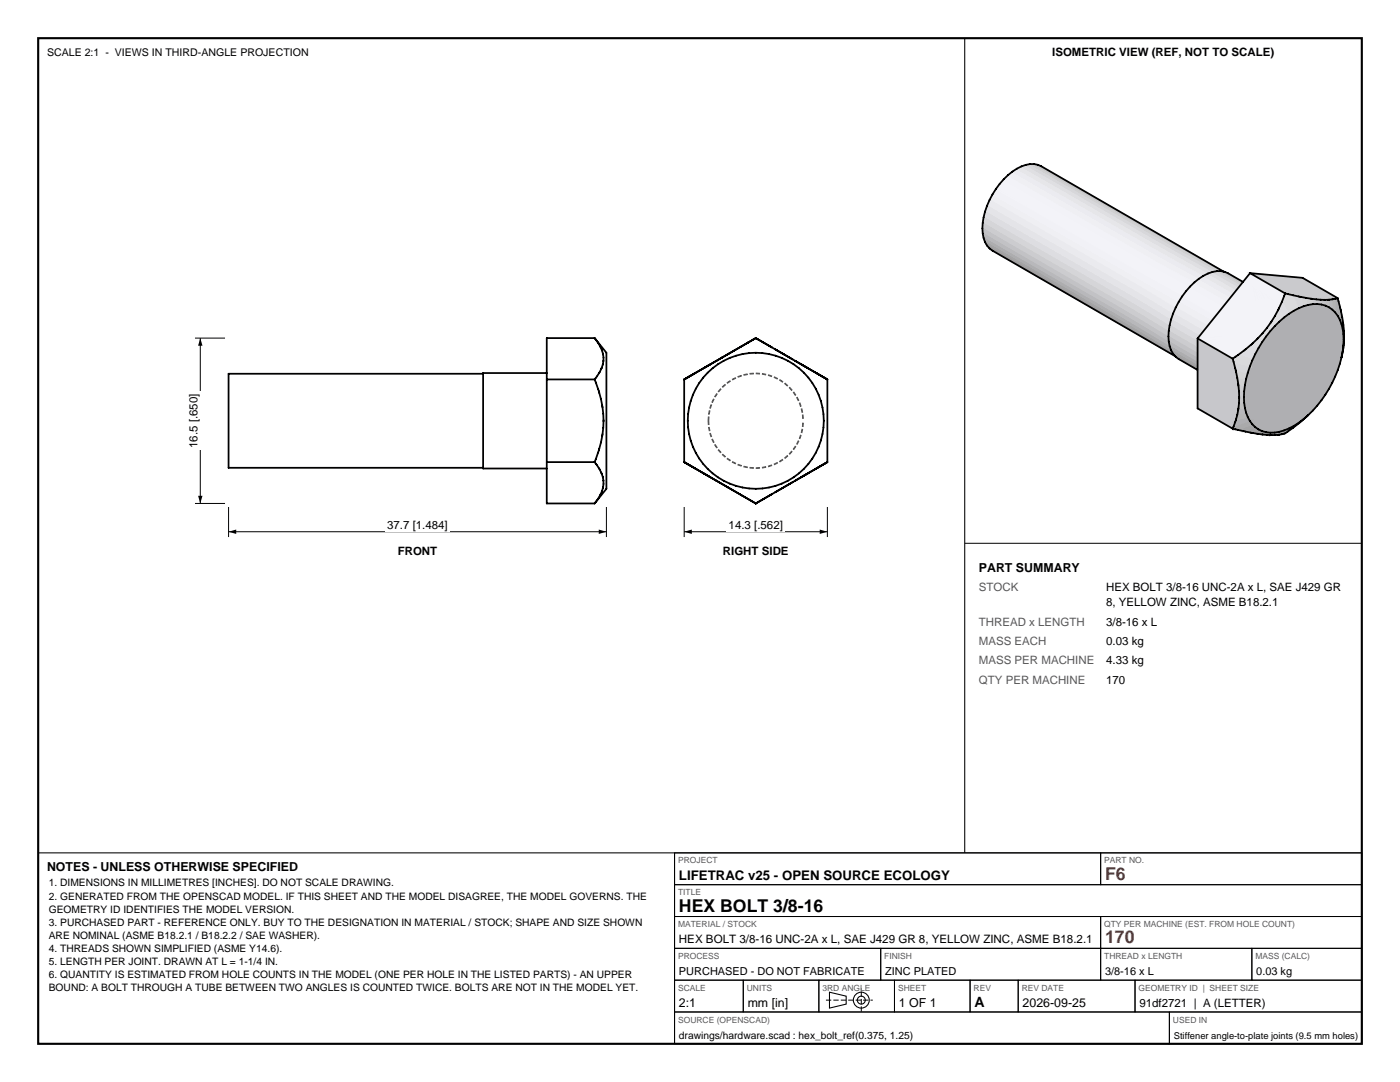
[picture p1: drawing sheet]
<svg xmlns="http://www.w3.org/2000/svg" width="279mm" height="216mm" viewBox="0 0 279 216" stroke-linecap="round" stroke-linejoin="round" font-family="sans-serif">
<path d="M7.6 7.6h264.2v200.7h-264.2z" fill="none" stroke="#000" stroke-width=".42"/>
<g fill="none" stroke="#000" stroke-width=".21">
<path d="M192.5 7.6v162.6M7.6 170.2h264.2M134.6 170.2v38.1M165.5 198l3.4 .8v1.6l-3.4 .8z"/>
<circle cx="171.9" cy="199.6" r="1.59"/>
<circle cx="171.9" cy="199.6" r=".79"/>
</g>
<g fill="none" stroke="#000" stroke-width=".2">
<path d="M45.6 101.2v6M45.6 106.1h75.4M121 101.2v6M134.6 170.2h85.1v6.3h-85.1zM134.6 176.5h137.2v6.4h-137.2zM219.7 170.2h52.1v6.3h-52.1zM134.6 182.9h85.1v6.3h-85.1zM134.6 189.2h41.2v6.4h-41.2zM134.6 195.6h13.7v6.3h-13.7zM148.3 195.6h15.1v6.3h-15.1zM163.4 195.6h15.1v6.3h-15.1zM175.8 189.2h43.9v6.4h-43.9z"/>
<path d="M178.5 195.6h15.1v6.3h-15.1zM193.6 195.6h9.6v6.3h-9.6zM203.2 195.6h23.3v6.3h-23.3zM219.7 182.9h52.1v6.3h-52.1zM219.7 189.2h30.1v6.4h-30.1zM226.5 195.6h45.3v6.3h-45.3zM249.8 189.2h22v6.4h-22zM134.6 201.9h98.8v6.4h-98.8zM233.4 201.9h38.4v6.4h-38.4z"/>
</g>
<path d="M164.8 199.6h9.4M171.9 201.9v-4.6" fill="none" stroke="#000" stroke-width=".2" stroke-dasharray="1.1 .4" stroke-linecap="butt"/>
<g fill="none" stroke="#000" stroke-width=".35">
<path d="M96.4 74.6h-50.8v18.7h50.8M109.1 74.4h-12.7v19.1h12.7M109.1 75.7h9.6M118.7 75.7a19.9 19.9 0 0 1 0 16.5M118.7 67.5h-9.6v33h9.6M118.7 67.5a5.6 5.6 0 0 1 1.3 6l-1.3 2.2M118.7 67.5l2.3 2.9v27.1l-2.3 3M137.6 75.1l-.5 .3M140.2 73.6l-1.2 .7M141.8 72.7l-1.4 .8M144.2 71.3l-1.3 .8M147.9 69.2l-11.4 6.5v16.5l14.3 8.3"/>
<path d="M150.8 67.5l-1.5 .9M150.8 67.5l-3.2 1.8M150.8 67.5l14.3 8.2v16.5l-3.8 2.2M109.1 92.2h9.6M118.7 92.2a5.6 5.6 0 0 1 1.1 6.6l-1.1 1.7M152.4 99.6l-1.6 .9M153.8 98.8l-3 1.7M156.2 97.4l-2.7 1.5M156.5 97.2l-1.8 1M159.9 95.2l-1.1 .7M161.4 94.4l-5 2.8M163 93.5l-1.5 .8"/>
<path d="M164.6 92.5l-.5 .3"/>
<circle cx="150.8" cy="84" r="13.6"/>
</g>
<g fill="none" stroke="#595959" stroke-width=".2" stroke-dasharray=".8 .5" stroke-linecap="butt">
<path d="M136.5 75.7l2.5-1.4M136.5 75.7l3.8-2.2M136.5 75.7l1.1-.6M136.5 75.7l5.3-3M138.7 74.5l1.7-1M141.6 72.8l1.4-.8M142.6 79.2l.7-1M142.7 79.3l.7-1.1M142.9 72.1l.1-.1M143.3 78.2l.8-1M143.4 78.2l.8-.9M144.1 77.2l.9-.8"/>
<path d="M144.2 71.3l6.6-3.8M144.2 77.3l.9-.8M145 76.4l1.1-.7M145.1 76.5l1-.7M146.1 75.7l1.1-.5M146.1 75.8l1.1-.5M147.2 75.2l1.2-.4M147.2 75.3l1.2-.4M147.4 69.4l3.4-1.9M148.4 74.8l1.2-.3M148.4 74.9l1.2-.2M149.4 68.3l1.4-.8"/>
<path d="M149.6 74.5l1.2-.1M149.6 74.7l1.2-.1M150.8 74.6l1.3 .1M150.8 74.4l1.3 .1M150.8 67.5l3.9 2.2M150.9 67.5l1.4 .8M152.1 74.7l1.2 .2M152.1 74.5l1.2 .3M153.3 74.9l1.1 .4M153.3 74.8l1.2 .4M154.4 75.3l1.1 .5M154.5 75.2l1.1 .5"/>
<path d="M155.5 75.8l1 .7M155.6 75.7l1 .7M156.3 70.6l.1 .1M156.5 76.5l1 .8M156.6 76.4l1 .8M157.5 77.3l.8 .9M157.6 77.2l.8 1M158.2 71.7l1.8 1.1M158.3 78.2l.7 1.1M158.4 78.2l.7 1M158.7 72l.1 .1M159 79.3l.5 1.1"/>
<path d="M159.1 79.2l.5 1.1M159.9 72.7l5.2 3M161.2 73.5l1.8 1M161.4 73.5l3.7 2.2M162.6 74.3l2.5 1.4M164.1 75.1l1 .6M136.5 92.2l2.5 1.4M136.5 92.2l1.1 .6M136.5 92.2l5.3 3M136.5 92.2l3.8 2.2M138.7 93.5l1.7 1M141.3 84l.1 1.2"/>
<path d="M141.3 84l.1-1.3M141.4 85.2l.2 1.2M141.4 82.7l.2-1.2M141.4 84l.1 1.2M141.4 84l.1-1.3M141.5 85.2l.3 1.2M141.5 82.7l.3-1.2M141.6 86.4l.4 1.2M141.6 81.5l.4-1.2M141.6 95.2l1.4 .7M141.8 86.4l.4 1.2M141.8 81.5l.4-1.1"/>
<path d="M142 87.6l.6 1.1M142 80.3l.6-1.1M142.2 87.6l.5 1.1M142.2 80.4l.5-1.1M142.6 88.7l.7 1.1M142.7 88.7l.7 1M142.9 95.9h.1M143.3 89.8l.8 .9M143.4 89.7l.8 .9M144.1 90.7l.9 .8M144.2 96.6l6.6 3.9M144.2 90.6l.9 .8"/>
<path d="M145 91.5l1.1 .7M145.1 91.4l1 .7M146.1 92.2l1.1 .6M146.1 92.1l1.1 .5M147.2 92.8l1.2 .4M147.2 92.6l1.2 .4M147.4 98.5l3.4 2M148.4 93.2l1.2 .2M148.4 93l1.2 .3M149.4 99.6l1.4 .8M149.6 93.4l1.2 .1M149.6 93.3h1.2"/>
<path d="M150.8 93.5l1.3-.1M150.8 93.3h1.3M152.1 93.3l1.2-.3M152.1 93.4l1.2-.2M153.3 93l1.1-.4M153.3 93.2l1.2-.4M154.4 92.6l1.1-.5M154.5 92.8l1.1-.6M155.5 92.1l1-.7M155.6 92.2l1-.7M156.3 97.3l.1-.1M156.5 91.4l1-.8"/>
<path d="M156.6 91.5l1-.8M157.5 90.6l.8-.9M157.6 90.7l.8-.9M158.2 96.2l1.8-1M158.3 89.7l.7-1M158.4 89.8l.7-1.1M158.7 95.9h.1M159 88.7l.5-1.1M159.1 88.7l.5-1.1M159.5 87.6l.4-1.2M159.5 80.4l.4 1.1M159.6 87.6l.4-1.2"/>
<path d="M159.6 80.3l.4 1.2M159.9 95.2l5.2-3M159.9 86.4l.2-1.2M159.9 81.5l.2 1.2M160 86.4l.3-1.2M160 81.5l.3 1.2M160.1 85.2l.1-1.2M160.1 82.7l.1 1.3M160.3 85.2l.1-1.2M160.3 82.7l.1 1.3M161.2 94.5l1.8-1M161.4 94.4l3.7-2.2"/>
<path d="M162.6 93.6l2.5-1.4M164.1 92.8l1-.6M150.8 100.5l3.9-2.3M150.9 100.4l1.4-.8"/>
</g>
<path d="M45.6 106.1l1.5-.4v.8zM119.5 105.7l1.5 .4-1.5 .4z" fill="#000"/>
<path d="M76.8 103.3h13v2.8h-13z" fill-rule="evenodd" fill="#fff"/>
<path d="M38.9 67.5h6M40 67.5v33M38.9 100.5h6" fill="none" stroke="#000" stroke-width=".2"/>
<path d="M40 67.5l.4 1.5h-.9zM39.5 98.9h.9l-.4 1.6z" fill="#000"/>
<path d="M37.1 78.1h2.9v11.7h-2.9z" fill-rule="evenodd" fill="#fff"/>
<path d="M136.5 101.2v6M136.5 106.1h28.6M165.1 101.2v6" fill="none" stroke="#000" stroke-width=".2"/>
<path d="M136.5 106.1l1.6-.4v.8zM163.6 105.7l1.5 .4-1.5 .4z" fill="#000"/>
<path d="M145 103.3h11.7v2.8h-11.7z" fill-rule="evenodd" fill="#fff"/>
<g fill="#9e9ea1" stroke="#9e9ea1" stroke-width=".2">
<path d="M197.5 49.6l37.8 21.9z"/>
<path d="M197 49l37.7 22.1-37.2-21.5z"/>
<path d="M197 49l37.2 21.5 .5 .6z"/>
<path d="M234.6 71.2l9.9 5.8z"/>
<path d="M268.1 69.7l-.4 1.6z"/>
<path d="M259.7 84.1l1-.9z"/>
<path d="M234.1 70.6l9.8 6-9.3-5.4z"/>
<path d="M259.5 84.3l.6-.7z"/>
<path d="M259.2 84.5l.9-.9z"/>
<path d="M258.1 85.3l1.1-.9z"/>
<path d="M260.1 83.6l1-.8z"/>
<path d="M268.1 69.5l-.1 .6z"/>
<path d="M268.1 69.4l-.1 .7z"/>
<path d="M256.5 86.5l1.7-1.5z"/>
<path d="M257 86.1l1.2-1.1-.1 .3z"/>
<path d="M256.3 86.5l1.9-1.5z"/>
<path d="M259.2 84.4l.9-.8-.9 .9z"/>
<path d="M268.2 68.4l-.1 1z"/>
<path d="M268.1 68.9l-.1 1.2z"/>
<path d="M258.2 85l1-.6-1.1 .9z"/>
<path d="M255.8 86.6l2.4-1.6-1.9 1.5z"/>
<path d="M268.2 67.3l-.1 1.6z"/>
<path d="M268.3 67.2l-.2 .6z"/>
<path d="M268.2 67.1l-.1 .7z"/>
<path d="M255.3 86.7l1.9-1.2-1.4 1.1z"/>
<path d="M255.8 86.6l1.4-1.1 1-.5z"/>
<path d="M268.1 66.7l.1 .4-.1 .7z"/>
<path d="M268.2 66v1.1l-.1-.4z"/>
<path d="M234.1 70.6l9.3 5.4 .5 .6z"/>
<path d="M268.1 64.9l.1 1.1-.1 .7z"/>
<path d="M255.2 86.8l1.1-.9z"/>
<path d="M255.3 86.7l1-.8 .9-.4z"/>
<path d="M255 86.8l1.3-.9z"/>
<path d="M268.1 64.7l-.1 .9z"/>
<path d="M268.1 64.9v1.8l-.1-1.1z"/>
<path d="M268.1 64.5l-.1 1.1z"/>
<path d="M254.4 86.8l1.9-.9-1.3 .9z"/>
<path d="M267.9 63.3l.2 1.2-.4 .2z"/>
<path d="M267.7 64.7l.4-.2-.1 1.1z"/>
<path d="M254.4 86.8l.9-.6 1-.3z"/>
<path d="M253.8 86.8l1.5-.6-.9 .6z"/>
<path d="M253.8 86.8l.6-.5 .9-.1z"/>
<path d="M253.7 86.8l.7-.5z"/>
<path d="M253.6 86.8l.8-.5z"/>
<path d="M253.5 86.3h.9l-.8 .5z"/>
<path d="M252.8 86.8l.7-.5 .1 .5z"/>
<path d="M252 86.7l1.5-.4-.7 .5z"/>
<path d="M252 86.7l.7-.5 .8 .1z"/>
<path d="M251.9 86.7l.8-.5z"/>
<path d="M251.1 86.6l1.6-.4-.8 .5z"/>
<path d="M251.1 86.6l.8-.6 .8 .2z"/>
<path d="M250.9 86.6l1-.6z"/>
<path d="M251.2 85.7l.7 .3-1 .6z"/>
<path d="M250 86.4l1.2-.7-.3 .9z"/>
<path d="M249.8 86.4l1.4-.7-1.2 .7z"/>
</g>
<g fill="#bbbbbf" stroke="#bbbbbf" stroke-width=".2">
<path d="M207.1 32.9l37.9 21.8z"/>
<path d="M244.4 54.2l10 5.7z"/>
</g>
<g fill="#c5c5c9" stroke="#c5c5c9" stroke-width=".2">
<path d="M206.4 32.7l.7 .2 37.3 21.5z"/>
<path d="M206.4 32.7l38 21.7-.8-.2z"/>
<path d="M243.7 54.1l.7 .1 9.3 5.4z"/>
<path d="M243.7 54.1l10 5.5-.7-.1z"/>
</g>
<g fill="#a2a2a6" stroke="#a2a2a6" stroke-width=".2">
<path d="M196.6 48.3l37.6 22.2-37.2-21.5z"/>
<path d="M196.6 48.3l37.2 21.5 .4 .7z"/>
<path d="M233.7 69.9l9.7 6.1-9.3-5.4z"/>
<path d="M233.7 69.9l9.3 5.4 .4 .7z"/>
<path d="M267.6 62.2l.3 1.1-.5 .5z"/>
<path d="M267.4 63.8l.5-.5-.2 1.4z"/>
<path d="M267.6 61.8v.4l-.2 1.6z"/>
</g>
<g fill="#cfcfd3" stroke="#cfcfd3" stroke-width=".2">
<path d="M205.6 32.7h.8l37.2 21.5z"/>
<path d="M205.6 32.7l38 21.5h-.8z"/>
<path d="M242.8 54.1h.9l9.3 5.4z"/>
<path d="M242.8 54.1l10.2 5.4h-.9z"/>
</g>
<g fill="#d7d7dc" stroke="#d7d7dc" stroke-width=".2">
<path d="M204.7 32.9l.9-.2 37.2 21.5z"/>
<path d="M204.7 32.9l38.1 21.3-.9 .2z"/>
<path d="M242 54.3l.8-.2 9.3 5.4z"/>
<path d="M242 54.3l10.1 5.2-.8 .1z"/>
</g>
<g fill="#adadb1" stroke="#adadb1" stroke-width=".2">
<path d="M196.3 47.5l37.5 22.3-37.2-21.5z"/>
<path d="M196.3 47.5l37.2 21.5 .3 .8z"/>
<path d="M233.4 69.1l9.6 6.2-9.3-5.4z"/>
<path d="M233.4 69.1l9.3 5.3 .3 .9z"/>
</g>
<g fill="#b8b8bc" stroke="#b8b8bc" stroke-width=".2">
<path d="M196.1 46.6l37.4 22.4-37.2-21.5z"/>
<path d="M196.1 46.6l37.2 21.5 .2 .9z"/>
<path d="M233.2 68.1l9.5 6.3-9.3-5.3z"/>
<path d="M233.2 68.1l9.4 5.4 .1 .9z"/>
</g>
<g fill="#dfdfe3" stroke="#dfdfe3" stroke-width=".2">
<path d="M203.8 33.2l.9-.3 37.2 21.5z"/>
<path d="M203.8 33.2l38.1 21.2-.8 .3z"/>
<path d="M241.1 54.6l.9-.3 9.3 5.3z"/>
<path d="M241.1 54.6l10.2 5-.9 .3z"/>
<path d="M250.9 67.6l1 .7-.7 1.1z"/>
<path d="M250 68.5l.9-.9 .3 1.8z"/>
<path d="M249.8 68.7l.2-.2 1.2 .9z"/>
</g>
<g fill="#c2c2c6" stroke="#c2c2c6" stroke-width=".2">
<path d="M196.1 45.6l37.2 22.5-37.2-21.5z"/>
<path d="M196.1 45.6l37.2 21.5v1z"/>
<path d="M233.2 67.1l9.4 6.4-9.4-5.4z"/>
<path d="M233.2 67.1l9.3 5.4 .1 1z"/>
</g>
<g fill="#e6e6ea" stroke="#e6e6ea" stroke-width=".2">
<path d="M202.9 33.7l.9-.5 37.3 21.5z"/>
<path d="M202.9 33.7l38.2 21-.9 .5z"/>
<path d="M240.2 55l.9-.4 9.3 5.3z"/>
<path d="M240.2 55l10.2 4.9-.9 .5z"/>
</g>
<g fill="#ebebf0" stroke="#ebebf0" stroke-width=".2">
<path d="M202 34.2l.9-.5 37.3 21.5z"/>
<path d="M202 34.2l38.2 21-.9 .5z"/>
<path d="M239.3 55.6l.9-.6 9.3 5.4z"/>
<path d="M239.3 55.6l10.2 4.8-.9 .6z"/>
</g>
<g fill="#ccccd0" stroke="#ccccd0" stroke-width=".2">
<path d="M196.1 44.5l37.2 22.6-37.2-21.5z"/>
<path d="M196.1 44.5l37.2 21.5v1.1z"/>
<path d="M233.2 66l9.3 6.5-9.3-5.4z"/>
<path d="M233.2 66l9.4 5.4-.1 1.1z"/>
</g>
<g fill="#efeff4" stroke="#efeff4" stroke-width=".2">
<path d="M201.2 35l.8-.8 37.3 21.5z"/>
<path d="M201.2 35l38.1 20.7-.9 .7z"/>
<path d="M238.4 56.3l.9-.7 9.3 5.4z"/>
<path d="M238.4 56.3l10.2 4.7-.9 .7z"/>
</g>
<g fill="#d5d5d9" stroke="#d5d5d9" stroke-width=".2">
<path d="M196.3 43.4l37 22.6-37.2-21.5z"/>
<path d="M196.3 43.4l37.2 21.5-.2 1.1z"/>
<path d="M233.4 64.9l9.2 6.5-9.4-5.4z"/>
<path d="M233.4 64.9l9.3 5.4-.1 1.1z"/>
</g>
<g fill="#dddde2" stroke="#dddde2" stroke-width=".2">
<path d="M196.6 42.2l36.9 22.7-37.2-21.5z"/>
<path d="M196.6 42.2l37.2 21.5-.3 1.2z"/>
<path d="M233.7 63.7l9 6.6-9.3-5.4z"/>
<path d="M233.7 63.7l9.3 5.4-.3 1.2z"/>
<path d="M249.6 68.8l1.6 .6-.7 1.3z"/>
<path d="M249.6 68.8l.2-.1 1.4 .7z"/>
<path d="M248.6 69.7l1-.9 .9 1.9z"/>
</g>
<g fill="#f2f2f7" stroke="#f2f2f7" stroke-width=".2">
<path d="M200.3 35.8l.9-.8 37.2 21.4z"/>
<path d="M200.3 35.8l38.1 20.6-.9 .9z"/>
<path d="M237.5 57.2l.9-.9 9.3 5.4z"/>
<path d="M237.5 57.2l10.2 4.5-.9 .9z"/>
</g>
<g fill="#f3f3f8" stroke="#f3f3f8" stroke-width=".2">
<path d="M200.3 35.8l37.2 21.5-38-20.6z"/>
<path d="M199.5 36.7l37.2 21.5-38-20.5z"/>
<path d="M199.5 36.7l38 20.6-.8 .9z"/>
<path d="M198.7 37.7l38 20.5-.7 1z"/>
<path d="M237.5 57.2l9.3 5.4-10.1-4.5z"/>
<path d="M236.7 58.1l9.3 5.4-10.1-4.3z"/>
<path d="M236.7 58.1l10.1 4.5-.8 .9z"/>
<path d="M235.9 59.2l10.1 4.3-.8 1z"/>
<path d="M249.5 54.5l7 4-.2 .6z"/>
<path d="M249.5 54.5l2.5 11.9-13 1.1z"/>
<path d="M249.5 54.5l6.8 4.6-.5 1.1z"/>
<path d="M249.5 54.5l6.3 5.7-.5 1.2z"/>
<path d="M249.5 54.5l5.8 6.9-.3 .6z"/>
<path d="M249.5 54.5l5.5 7.5-.6 1.1z"/>
<path d="M249.5 54.5l4.9 8.6-.6 1z"/>
<path d="M249.5 54.5l4.3 9.6-.2 .3z"/>
<path d="M249.5 54.5l4.1 9.9-.8 1z"/>
<path d="M249.5 54.5l3.3 10.9-.8 1z"/>
<path d="M239 67.5l13-1.1-.9 1.1z"/>
<path d="M255.3 61.4l-.3 .6z"/>
<path d="M239 67.5h12.1l-.2 .1z"/>
<path d="M239 67.5l11.9 .1-.9 .9z"/>
<path d="M239 67.5l11 1-.4 .3z"/>
<path d="M239 67.5l10.6 1.3-1 .9z"/>
<path d="M239 67.5l9.6 2.2-.4 .3z"/>
<path d="M239 67.5l9.2 2.5-1.1 .8z"/>
<path d="M239 67.5l7.6 3.7-.6 .4z"/>
<path d="M239 67.5l8.1 3.3-.5 .4z"/>
<path d="M253.8 64.1l-.2 .3z"/>
<path d="M252 66.4l-.9 1.1z"/>
<path d="M249.6 68.8l.4-.3z"/>
</g>
<g fill="#e4e4e9" stroke="#e4e4e9" stroke-width=".2">
<path d="M197 41.1l36.8 22.6-37.2-21.5z"/>
<path d="M197 41.1l37.2 21.5-.4 1.1z"/>
<path d="M234.1 62.6l8.9 6.5-9.3-5.4z"/>
<path d="M234.1 62.6l9.3 5.3-.4 1.2z"/>
</g>
<g fill="#eaeaee" stroke="#eaeaee" stroke-width=".2">
<path d="M197.5 39.9l36.7 22.7-37.2-21.5z"/>
<path d="M197.5 39.9l37.2 21.5-.5 1.2z"/>
<path d="M234.6 61.4l8.8 6.5-9.3-5.3z"/>
<path d="M234.6 61.4l9.3 5.4-.5 1.1z"/>
</g>
<g fill="#f1f1f6" stroke="#f1f1f6" stroke-width=".2">
<path d="M198.7 37.7l37.3 21.5-37.9-20.4z"/>
<path d="M198.1 38.8l37.9 20.4-.7 1.1z"/>
<path d="M235.9 59.2l9.3 5.3-10-4.3z"/>
<path d="M235.2 60.2l10 4.3-.7 1.1z"/>
</g>
<g fill="#eeeef3" stroke="#eeeef3" stroke-width=".2">
<path d="M198.1 38.8l36.6 22.6-37.2-21.5z"/>
<path d="M198.1 38.8l37.2 21.5-.6 1.1z"/>
<path d="M235.2 60.2l8.7 6.6-9.3-5.4z"/>
<path d="M235.2 60.2l9.3 5.4-.6 1.2z"/>
</g>
<g fill="#afafb2" stroke="#afafb2" stroke-width=".2">
<path d="M255.3 86.2l6.7-4.3-.9 .9z"/>
<path d="M256.3 85.9l4.8-3.1-1 .8z"/>
<path d="M254.4 86.3l8.5-5.4-.9 1z"/>
<path d="M257.2 85.5l2.9-1.9z"/>
<path d="M253.5 86.3l10.2-6.4-.8 1z"/>
<path d="M252.7 86.2l11.8-7.5-.8 1.2z"/>
<path d="M257.2 85.5l2-1.1z"/>
<path d="M251.9 86l13.3-8.4-.7 1.1z"/>
<path d="M256.3 85.9l3.8-2.3-2.9 1.9z"/>
<path d="M251.2 85.7l14.7-9.3-.7 1.2z"/>
<path d="M255.3 86.2l5.8-3.4-4.8 3.1z"/>
<path d="M250.5 85.2l16-10.1-.6 1.3z"/>
<path d="M254.4 86.3l7.6-4.4-6.7 4.3z"/>
<path d="M249.9 84.7l17.1-10.8-.5 1.2z"/>
<path d="M253.5 86.3l9.4-5.4-8.5 5.4z"/>
<path d="M249.4 84l18-11.4-.4 1.3z"/>
<path d="M252.7 86.2l11-6.3-10.2 6.4z"/>
<path d="M249 83.2l18.7-11.9-.3 1.3z"/>
<path d="M251.9 86l12.6-7.3-11.8 7.5z"/>
<path d="M248.7 82.3l19.3-12.2-.3 1.2z"/>
<path d="M251.2 85.7l14-8.1-13.3 8.4z"/>
<path d="M248.4 81.4l19.7-12.5-.1 1.2z"/>
<path d="M250.5 85.2l15.4-8.8-14.7 9.3z"/>
<path d="M248.3 80.3l19.8-12.5v1.1z"/>
<path d="M249.9 84.7l16.6-9.6-16 10.1z"/>
<path d="M248.3 79.2l19.8-12.5v1.1z"/>
<path d="M249.4 84l17.6-10.1-17.1 10.8z"/>
<path d="M248.3 78.1l19.7-12.5 .1 1.1z"/>
<path d="M249 83.2l18.4-10.6-18 11.4z"/>
<path d="M248.4 76.9l19.3-12.2 .3 .9z"/>
<path d="M248.7 82.3l19-11-18.7 11.9z"/>
<path d="M248.7 75.7l18.7-11.9 .3 .9z"/>
<path d="M248.4 81.4l19.6-11.3-19.3 12.2z"/>
<path d="M249 74.4l18-11.4 .4 .8z"/>
<path d="M248.3 80.3l19.8-11.4-19.7 12.5z"/>
<path d="M249.4 73.2l17.1-10.9 .5 .7z"/>
<path d="M248.3 79.2l19.8-11.4-19.8 12.5z"/>
<path d="M249.9 71.9l16-10.1 .6 .5z"/>
<path d="M248.3 78.1l19.8-11.4-19.8 12.5z"/>
<path d="M250.5 70.7l14.7-9.4 .7 .5z"/>
<path d="M248.4 76.9l19.6-11.3-19.7 12.5z"/>
<path d="M251.2 69.4l13.3-8.4 .7 .3z"/>
<path d="M248.7 75.7l19-11-19.3 12.2z"/>
<path d="M251.9 68.3l11.8-7.5 .8 .2z"/>
<path d="M249 74.4l18.4-10.6-18.7 11.9z"/>
<path d="M252.7 67.1l10.2-6.4 .8 .1z"/>
<path d="M249.4 73.2l17.6-10.2-18 11.4z"/>
<path d="M253.5 66.1l8.5-5.4h.9z"/>
<path d="M249.9 71.9l16.6-9.6-17.1 10.9z"/>
<path d="M254.4 65.1l6.7-4.3 .9-.1z"/>
<path d="M250.5 70.7l15.4-8.9-16 10.1z"/>
<path d="M255.3 64.2l4.8-3.1 1-.3z"/>
<path d="M251.2 69.4l14-8.1-14.7 9.4z"/>
<path d="M256.3 63.4l2.9-1.9 .9-.4z"/>
<path d="M251.9 68.3l12.6-7.3-13.3 8.4z"/>
<path d="M257.2 62.6l2-1.1z"/>
<path d="M252.7 67.1l11-6.3-11.8 7.5z"/>
<path d="M253.5 66.1l9.4-5.4-10.2 6.4z"/>
<path d="M256.3 63.4l2.9-1.9z"/>
<path d="M254.4 65.1l7.6-4.4-8.5 5.4z"/>
<path d="M255.3 64.2l1-.8 3.8-2.3z"/>
<path d="M254.4 65.1l.9-.9 5.8-3.4z"/>
</g>
<g fill="#cacace" stroke="#cacace" stroke-width=".2">
<path d="M259.9 55.4l7 4.1h-.2z"/>
<path d="M259.9 55.4l6.8 4.1-.2 .1z"/>
<path d="M259.9 55.4l6.6 4.2-.5 .1z"/>
<path d="M259.9 55.4l6.1 4.3h-.1z"/>
<path d="M259.9 55.4l6 4.3-.6 .1z"/>
<path d="M259.9 55.4l5.4 4.4h-.3z"/>
<path d="M259.9 55.4l5.1 4.4h-.6z"/>
<path d="M259.9 55.4l4.5 4.4z"/>
<path d="M259.9 55.4l4.4 4.4h-.8z"/>
<path d="M259.9 55.4l3.6 4.4-.8-.1z"/>
<path d="M249.5 54.5l10.4 .9 2.8 4.3z"/>
<path d="M265 59.8h.3z"/>
<path d="M263.5 59.8h.8z"/>
<path d="M249.5 54.5l13.2 5.2-.8-.1z"/>
<path d="M261.9 59.6l.8 .1 .2 1z"/>
<path d="M249.5 54.5l12.4 5.1z"/>
<path d="M261.9 59.6l1 1.1h-.9z"/>
<path d="M249.5 54.5l12.1 5.1-.9-.2z"/>
<path d="M261.6 59.6h.3z"/>
<path d="M261.8 59.6h.1l.1 1.1z"/>
<path d="M249.5 54.5l11.2 4.9-1-.1z"/>
<path d="M249.5 54.5l10.2 4.8-.5-.1z"/>
<path d="M249.5 54.5l9.7 4.7-1.1-.3z"/>
<path d="M249.5 54.5l8.6 4.4-1.1-.2z"/>
<path d="M259.2 59.2l.5 .1z"/>
<path d="M249.5 54.5l7.5 4.2-.5-.2z"/>
</g>
<g fill="#a8a8ab" stroke="#a8a8ab" stroke-width=".2">
<path d="M267.5 61.4l.1 .4-.2 2z"/>
<path d="M267.1 60.1l.4 1.3-.5 1.6z"/>
<path d="M267.5 61.4l-.1 2.4-.4-.8z"/>
</g>
<g fill="#adadb0" stroke="#adadb0" stroke-width=".2">
<path d="M266.7 59.5h.2l.2 .6z"/>
<path d="M266.7 59.5l.4 .6-.1 2.9z"/>
<path d="M266.5 59.6l.2-.1-.2 2.8z"/>
<path d="M266.7 59.5l.3 3.5-.5-.7z"/>
</g>
<g fill="#b2b2b6" stroke="#b2b2b6" stroke-width=".2">
<path d="M266 59.7l.5-.1v2.7z"/>
<path d="M266 59.7l.5 2.6-.6-.5z"/>
<path d="M265.9 59.7h.1l-.1 2.1z"/>
</g>
<g fill="#b7b7bb" stroke="#b7b7bb" stroke-width=".2">
<path d="M265.3 59.8l.6-.1v2.1z"/>
<path d="M265.3 59.8l.6 2-.7-.5z"/>
<path d="M265.1 59.8h.2l-.1 1.5z"/>
</g>
<g fill="#9f9fa2" stroke="#9f9fa2" stroke-width=".2">
<path d="M249.6 86.3l1.6-.6-1.4 .7z"/>
<path d="M250.5 85.2l.7 .5-1.6 .6z"/>
<path d="M248.6 86.1l1.9-.9-.9 1.1z"/>
</g>
<g fill="#bcbcc0" stroke="#bcbcc0" stroke-width=".2">
<path d="M265 59.8h.1l.1 1.5z"/>
<path d="M264.4 59.8h.6l.2 1.5z"/>
<path d="M264.4 59.8l.8 1.5-.7-.3z"/>
</g>
<g fill="#c7c7cb" stroke="#c7c7cb" stroke-width=".2">
<path d="M239 81.5l7.2 3.6-.2 .4z"/>
<path d="M239 81.5l7.5 2.7-.3 .9z"/>
<path d="M239 81.5l7.6 2.4-.1 .3z"/>
<path d="M239 81.5l7.7 2.2-.1 .2z"/>
<path d="M239 81.5l7.9 1.3-.2 .9z"/>
<path d="M239 81.5l8.1 .3-.2 1z"/>
<path d="M239 81.5h8.2l-.1 .3z"/>
<path d="M239 81.5l8.3-1-.1 1z"/>
<path d="M239 67.5l8.3 11.9-8.3 2.1z"/>
<path d="M239 81.5l8.3-2.1v1.1z"/>
<path d="M247.2 81.5l-.1 .3z"/>
<path d="M239 67.5l8.3 11.7v.2z"/>
<path d="M239 67.5l8.3 10.6v1.1z"/>
<path d="M247.3 79.2h1l-1 .1z"/>
<path d="M247.3 79.2v.2z"/>
<path d="M239 67.5l8.2 9.5 .1 1.1z"/>
<path d="M248.3 78.1v1.1h-1z"/>
<path d="M239 67.5l8.1 9.1 .1 .4z"/>
<path d="M247.3 78.1h1l-1 1.1z"/>
<path d="M239 67.5l7.9 7.9 .2 1.2z"/>
<path d="M239 67.5l7.7 6.7 .2 1.2z"/>
<path d="M239 67.5l7.6 6.4 .1 .3z"/>
<path d="M239 67.5l7.5 6 .1 .4z"/>
<path d="M247.1 76.6l.1 .4z"/>
<path d="M239 67.5l7.2 4.7 .3 1.3z"/>
<path d="M239 67.5l7 4.1 .2 .6z"/>
</g>
<g fill="#a4a4a7" stroke="#a4a4a7" stroke-width=".2">
<path d="M248.2 86l2.3-.8-1.9 .9z"/>
<path d="M248.2 86l1.7-1.3 .6 .5z"/>
<path d="M247.1 85.8l2.8-1.1-1.7 1.3z"/>
</g>
<g fill="#c1c1c5" stroke="#c1c1c5" stroke-width=".2">
<path d="M264.3 59.8l.2 1.2z"/>
<path d="M264.3 59.8l.2 1.2-.8-.2z"/>
<path d="M263.6 59.8h.7l-.6 1z"/>
</g>
<g fill="#a9a9ad" stroke="#a9a9ad" stroke-width=".2">
<path d="M246.6 85.7l3.3-1-2.8 1.1z"/>
<path d="M246.2 85.1l.4 .6-.6-.2z"/>
<path d="M246.6 85.7l2.8-1.7 .5 .7z"/>
<path d="M246.2 85.1l3.2-1.1-2.8 1.7z"/>
</g>
<g fill="#c6c6ca" stroke="#c6c6ca" stroke-width=".2">
<path d="M263.5 59.8l.2 1z"/>
<path d="M263.5 59.8l.2 1-.8-.1z"/>
<path d="M262.7 59.7l.8 .1-.6 .9z"/>
</g>
<g fill="#aeaeb2" stroke="#aeaeb2" stroke-width=".2">
<path d="M246.5 84.2l2.9-.2-3.2 1.1z"/>
<path d="M246.5 84.2l2.5-1 .4 .8z"/>
<path d="M246.6 83.9l2.4-.7-2.5 1z"/>
</g>
<g fill="#b4b4b7" stroke="#b4b4b7" stroke-width=".2">
<path d="M246.7 83.7l2.3-.5-2.4 .7z"/>
<path d="M246.9 82.8l2.1 .4-2.3 .5z"/>
<path d="M246.9 82.8l1.8-.5 .3 .9z"/>
</g>
<g fill="#ceced2" stroke="#ceced2" stroke-width=".2">
<path d="M261.6 59.6h.2l.2 1.1z"/>
<path d="M261.6 59.6l.4 1.1-.9 .1z"/>
<path d="M260.7 59.4l.9 .2-.5 1.2z"/>
</g>
<g fill="#b9b9bc" stroke="#b9b9bc" stroke-width=".2">
<path d="M247.1 81.8l1.6 .5-1.8 .5z"/>
<path d="M247.1 81.8l1.3-.4 .3 .9z"/>
<path d="M247.1 81.6l1.3-.2-1.3 .4z"/>
</g>
<g fill="#d2d2d6" stroke="#d2d2d6" stroke-width=".2">
<path d="M260.7 59.4l.4 1.4-1 .3z"/>
<path d="M259.7 59.3l1 .1-.6 1.7z"/>
<path d="M259.5 59.2l.2 .1 .4 1.8z"/>
</g>
<g fill="#bebec2" stroke="#bebec2" stroke-width=".2">
<path d="M247.2 81.5l1.2-.1-1.3 .2z"/>
<path d="M247.2 81.5l1.1-1.2 .1 1.1z"/>
<path d="M247.3 80.5l1-.2-1.1 1.2z"/>
</g>
<g fill="#d5d5da" stroke="#d5d5da" stroke-width=".2">
<path d="M259.2 59.2h.3l.6 1.9z"/>
<path d="M259.2 59.2l.9 1.9-.9 .4z"/>
<path d="M258.1 58.9l1.1 .3v2.3z"/>
</g>
<g fill="#c3c3c6" stroke="#c3c3c6" stroke-width=".2">
<path d="M247.3 79.4l1 .9-1 .2z"/>
<path d="M247.3 79.4l1-.2v1.1z"/>
<path d="M247.3 79.3l1-.1-1 .2z"/>
</g>
<g fill="#d8d8dd" stroke="#d8d8dd" stroke-width=".2">
<path d="M258.1 58.9l1.1 2.6-1 .5z"/>
<path d="M257 58.7l1.1 .2 .1 3.1z"/>
<path d="M256.5 58.5l.5 .2 1.2 3.3z"/>
</g>
<g fill="#dbdbdf" stroke="#dbdbdf" stroke-width=".2">
<path d="M256.5 58.5l1.7 3.5-1.9-2.9z"/>
<path d="M256.3 59.1l1.9 2.9-2.4-1.8z"/>
<path d="M255.8 60.2l2.4 1.8-1 .6z"/>
</g>
<g fill="#cbcbd0" stroke="#cbcbd0" stroke-width=".2">
<path d="M247.2 77l1.1 1.1h-1z"/>
<path d="M247.2 77l1.2-.1-.1 1.2z"/>
<path d="M247.1 76.8l1.3 .1-1.2 .1z"/>
</g>
<g fill="#dddde1" stroke="#dddde1" stroke-width=".2">
<path d="M255.8 60.2l1.4 2.4-1.9-1.2z"/>
<path d="M255.3 61.4l1.9 1.2-.9 .8z"/>
<path d="M255.3 61.4l1 2-1.1-1.7z"/>
</g>
<g fill="#cfcfd4" stroke="#cfcfd4" stroke-width=".2">
<path d="M247.1 76.6l1.3 .3-1.3-.1z"/>
<path d="M247.1 76.6l1.6-.9-.3 1.2z"/>
<path d="M246.9 75.4l1.8 .3-1.6 .9z"/>
</g>
<g fill="#dedee3" stroke="#dedee3" stroke-width=".2">
<path d="M255.2 61.7l1.1 1.7-1.3-1.4z"/>
<path d="M255 62l1.3 1.4-1.9-.3z"/>
<path d="M254.4 63.1l1.9 .3-1 .8z"/>
</g>
<g fill="#d3d3d7" stroke="#d3d3d7" stroke-width=".2">
<path d="M246.9 75.4l2.1-1-.3 1.3z"/>
<path d="M246.7 74.2l2.3 .2-2.1 1z"/>
<path d="M246.6 73.9l2.4 .5-2.3-.2z"/>
</g>
<g fill="#e0e0e4" stroke="#e0e0e4" stroke-width=".2">
<path d="M254.4 63.1l.9 1.1-1.5-.1z"/>
<path d="M253.8 64.1l1.5 .1-.9 .9z"/>
<path d="M253.8 64.1l.6 1-.7-.8z"/>
<path d="M251.1 67.5l1.6-.4-.8 1.2z"/>
<path d="M251.9 66.5l.8 .6-1.6 .4z"/>
<path d="M251.1 67.5l.8 .8-1-.7z"/>
</g>
<g fill="#e0e0e5" stroke="#e0e0e5" stroke-width=".2">
<path d="M253.7 64.3l.7 .8-.8-.7z"/>
<path d="M253.6 64.4l.8 .7-.9 1z"/>
<path d="M253.6 64.4l-.1 1.7-.7-.7z"/>
<path d="M252.8 65.4l.7 .7-1.5 .3z"/>
<path d="M252 66.4l1.5-.3-.8 1z"/>
<path d="M252 66.4l.7 .7-.8-.6z"/>
</g>
<g fill="#d6d6db" stroke="#d6d6db" stroke-width=".2">
<path d="M246.5 73.5l2.9-.3-.4 1.2z"/>
<path d="M246.5 73.5l2.5 .9-2.4-.5z"/>
<path d="M246.2 72.2l3.2 1-2.9 .3z"/>
</g>
<g fill="#d9d9de" stroke="#d9d9de" stroke-width=".2">
<path d="M246.6 71.2l3.3 .7-.5 1.3z"/>
<path d="M246.6 71.2l2.8 2-3.2-1z"/>
<path d="M246.6 71.2l.5-.4 2.8 1.1z"/>
<path d="M246 71.6l.6-.4-.4 1z"/>
</g>
<g fill="#dcdce0" stroke="#dcdce0" stroke-width=".2">
<path d="M248.2 70l2.3 .7-.6 1.2z"/>
<path d="M247.1 70.8l1.1-.8 1.7 1.9z"/>
<path d="M248.2 70l.4-.3 1.9 1z"/>
</g>
<g fill="none" stroke="#000" stroke-width=".35">
<path d="M244.3 54.2l-36.5-21a4.9 4.9 0 0 0-4.9 .5 14.9 14.9 0 0 0-6.8 12.9 4.5 4.5 0 0 0 2 3.4l36.4 21.1M248.1 56.2l-3-1.7a4.9 4.9 0 0 0-4.9 .5 15.1 15.1 0 0 0-7 13.1 4.6 4.6 0 0 0 2 3.5l3.8 2.2M249.5 54.5l-10.5 13M249.5 54.5l7 4M249.5 54.5l10.4 .9 7 4.1M256.5 58.5a24.1 24.1 0 0 1-10.5 13.1M256.5 58.5a27.8 27.8 0 0 0 9.4 1.2l1-.2M266.9 59.5a22.2 22.2 0 0 1 .8 11.8M239 67.5v14l7 4M239 67.5l7 4.1M246 71.6a20 20 0 0 1 .2 13.5l-.2 .4M267.7 71.3a11.2 11.2 0 0 0-.7-8.3 5.4 5.4 0 0 0-6.9-1.9 18.9 18.9 0 0 0-9.6 9.6 16.6 16.6 0 0 0-1.8 11.6 5.4 5.4 0 0 0 7.6 3.6 13.8 13.8 0 0 0 4.8-3.1"/>
<path d="M267.7 71.3a23.4 23.4 0 0 1-6.6 11.5M261.1 82.8l-.4 .4a24.7 24.7 0 0 1-4.4 3.3 14.2 14.2 0 0 1-6.5-.1l-3.8-.9"/>
</g>
<path d="M192.5 108.4h79.3" fill="none" stroke="#000" stroke-width=".2"/>
<g font-size="3.5" fill="#bf1a1a">
<text x="220.5" y="175.5">F6</text>
<text x="220.5" y="188.2">170</text>
</g>
<text font-size="3.5" x="135.5" y="181.9">HEX BOLT 3/8-16</text>
<text font-size="2.8" x="194.5" y="200.9">A</text>
<text font-size="2.6" x="135.5" y="175.5">LIFETRAC v25 - OPEN SOURCE ECOLOGY</text>
<g font-size="2.5">
<text x="195.4" y="114.1">PART SUMMARY</text>
<text x="9.4" y="173.7">NOTES - UNLESS OTHERWISE SPECIFIED</text>
<text x="135.5" y="200.9">2:1</text>
<text x="149.2" y="200.9">mm [in]</text>
<text x="179.4" y="200.9">1 OF 1</text>
<text x="204.1" y="200.9">2026-09-25</text>
</g>
<g font-size="2.3">
<text x="210" y="11.1">ISOMETRIC VIEW (REF, NOT TO SCALE)</text>
<text x="39.4" y="89.4" transform="rotate(-90 39.4 89.4)">16.5 [.650]</text>
<text x="77.3" y="105.6">37.7 [1.484]</text>
<text x="145.4" y="105.6">14.3 [.562]</text>
<text x="79.4" y="110.7">FRONT</text>
<text x="144.3" y="110.7">RIGHT SIDE</text>
<text x="220.8" y="117.9">HEX BOLT 3/8-16 UNC-2A x L, SAE J429 GR</text>
<text x="220.8" y="120.9">8, YELLOW ZINC, ASME B18.2.1</text>
<text x="220.8" y="124.8">3/8-16 x L</text>
<text x="220.8" y="128.7">0.03 kg</text>
<text x="220.8" y="132.6">4.33 kg</text>
<text x="220.8" y="136.5">170</text>
<text x="135.5" y="188.2">HEX BOLT 3/8-16 UNC-2A x L, SAE J429 GR 8, YELLOW ZINC, ASME B18.2.1</text>
<text x="227.4" y="200.9">91df2721 | A (LETTER)</text>
</g>
<g font-size="2.3" fill="#595959">
<text x="195.4" y="117.9">STOCK</text>
<text x="195.4" y="124.8">THREAD x LENGTH</text>
<text x="195.4" y="128.7">MASS EACH</text>
<text x="195.4" y="132.6">MASS PER MACHINE</text>
<text x="195.4" y="136.5">QTY PER MACHINE</text>
</g>
<g font-size="2.2">
<text x="135.5" y="194.6">PURCHASED - DO NOT FABRICATE</text>
<text x="176.6" y="194.6">ZINC PLATED</text>
<text x="220.5" y="194.6">3/8-16 x L</text>
<text x="250.7" y="194.6">0.03 kg</text>
</g>
<text font-size="2.1" x="9.4" y="11.1">SCALE 2:1 - VIEWS IN THIRD-ANGLE PROJECTION</text>
<g font-size="2">
<text x="9.7" y="176.9">1. DIMENSIONS IN MILLIMETRES [INCHES]. DO NOT SCALE DRAWING.</text>
<text x="9.7" y="179.5">2. GENERATED FROM THE OPENSCAD MODEL. IF THIS SHEET AND THE MODEL DISAGREE, THE MODEL GOVERNS. THE</text>
<text x="9.7" y="182.1">GEOMETRY ID IDENTIFIES THE MODEL VERSION.</text>
<text x="9.7" y="184.7">3. PURCHASED PART - REFERENCE ONLY. BUY TO THE DESIGNATION IN MATERIAL / STOCK; SHAPE AND SIZE SHOWN</text>
<text x="9.7" y="187.3">ARE NOMINAL (ASME B18.2.1 / B18.2.2 / SAE WASHER).</text>
<text x="9.7" y="189.9">4. THREADS SHOWN SIMPLIFIED (ASME Y14.6).</text>
<text x="9.7" y="192.5">5. LENGTH PER JOINT. DRAWN AT L = 1-1/4 IN.</text>
<text x="9.7" y="195.2">6. QUANTITY IS ESTIMATED FROM HOLE COUNTS IN THE MODEL (ONE PER HOLE IN THE LISTED PARTS) - AN UPPER</text>
<text x="9.7" y="197.8">BOUND: A BOLT THROUGH A TUBE BETWEEN TWO ANGLES IS COUNTED TWICE. BOLTS ARE NOT IN THE MODEL YET.</text>
<text x="135.5" y="207.3">drawings/hardware.scad : hex_bolt_ref(0.375, 1.25)</text>
</g>
<text font-size="1.9" x="234.3" y="207.3">Stiffener angle-to-plate joints (9.5 mm holes)</text>
<g font-size="1.7" fill="#595959">
<text x="135.3" y="172.3">PROJECT</text>
<text x="220.4" y="172.3">PART NO.</text>
<text x="135.3" y="178.6">TITLE</text>
<text x="135.3" y="185">MATERIAL / STOCK</text>
<text x="220.4" y="185">QTY PER MACHINE (EST. FROM HOLE COUNT)</text>
<text x="135.3" y="191.3">PROCESS</text>
<text x="176.5" y="191.3">FINISH</text>
<text x="220.4" y="191.3">THREAD x LENGTH</text>
<text x="250.5" y="191.3">MASS (CALC)</text>
<text x="135.3" y="197.7">SCALE</text>
<text x="149" y="197.7">UNITS</text>
<text x="164.1" y="197.7">3RD ANGLE</text>
<text x="179.2" y="197.7">SHEET</text>
<text x="194.3" y="197.7">REV</text>
<text x="203.9" y="197.7">REV DATE</text>
<text x="227.2" y="197.7">GEOMETRY ID | SHEET SIZE</text>
<text x="135.3" y="204">SOURCE (OPENSCAD)</text>
<text x="234.1" y="204">USED IN</text>
</g>
</svg>
